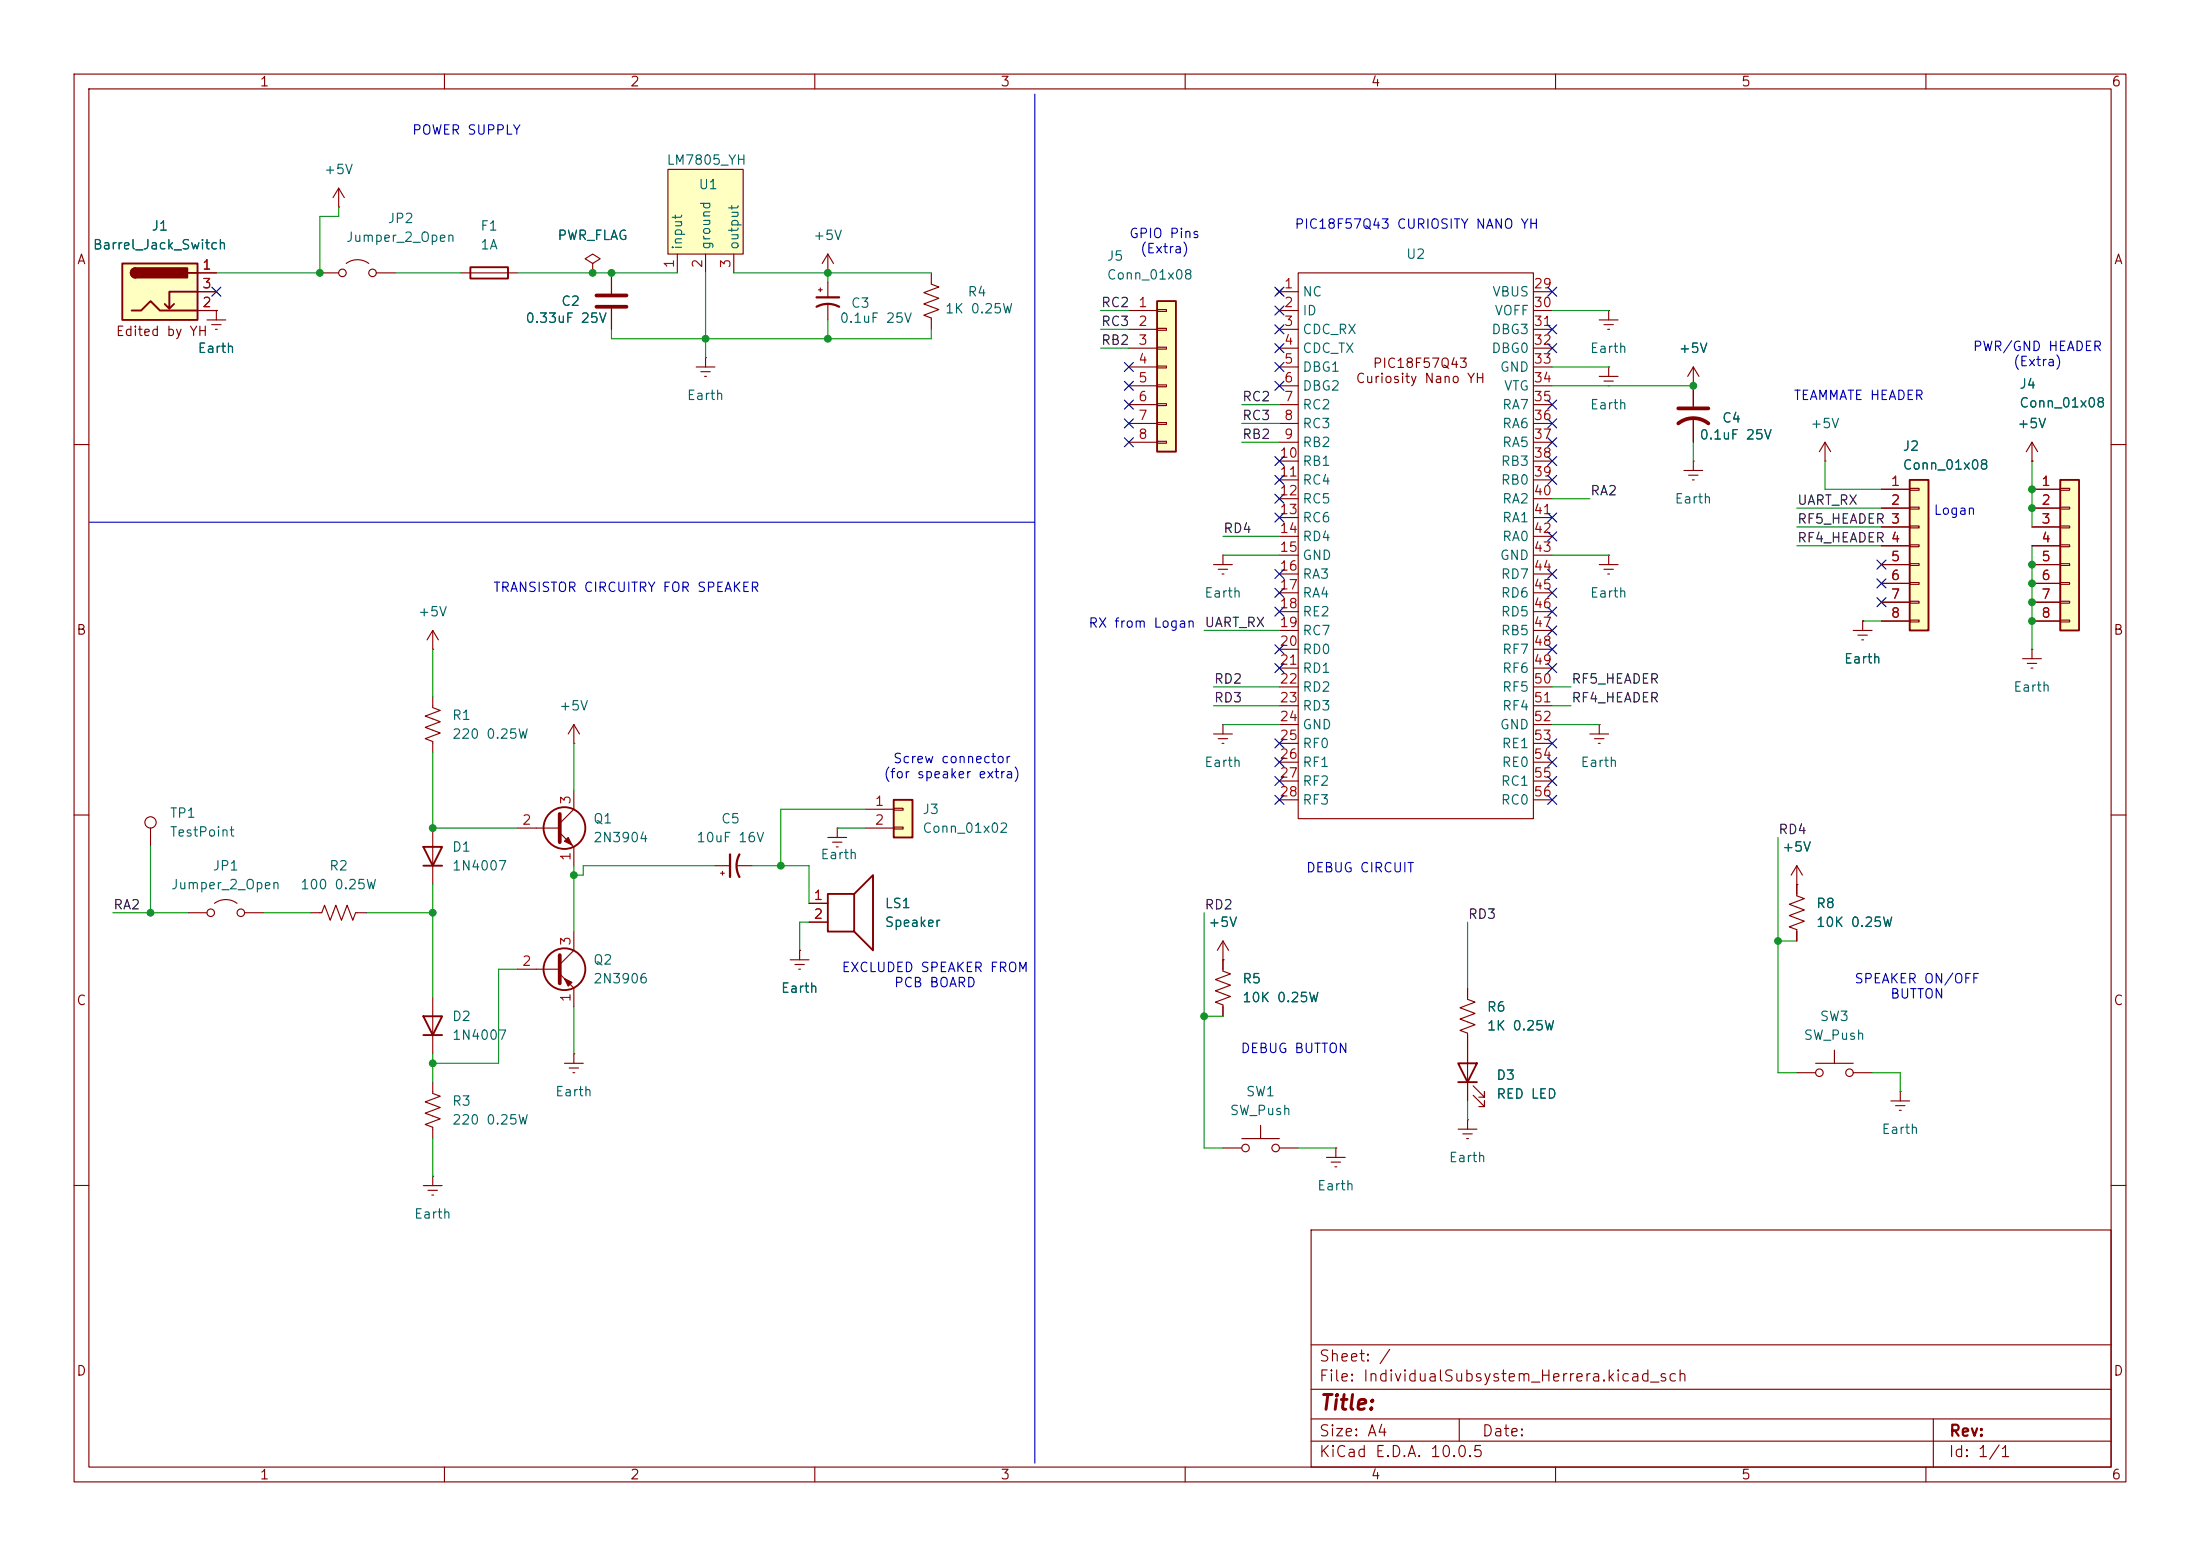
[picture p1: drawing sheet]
<svg xmlns="http://www.w3.org/2000/svg" width="297mm" height="210mm" viewBox="0 0 297 210" stroke-linecap="round" stroke-linejoin="round" font-family="sans-serif">
<g fill="none" stroke="#840000" stroke-width=".15">
<path d="M10 10h277v190h-277zM12 12h273v186h-273zM60 10v2M110 10v2M160 10v2M210 10v2M260 10v2M172.3 39l.8 .8M172.7 39.4h2.6M173.1 39l-.8 .8M175.3 36.8h31.7v73.7h-31.7zM207 39.4h2.5"/>
<path d="M172.7 41.9h2.6M172.7 44.5h2.6M172.7 47h2.6M172.7 49.5h2.6M172.7 52.1h2.6M172.7 54.6h2.6M172.7 57.2h2.6M172.7 59.7h2.6M207 41.9h2.5M207 44.5h2.5M207 47h2.5M207 49.5h2.5"/>
<path d="M207 52.1h2.5M207 54.6h2.5M207 57.2h2.5M207 59.7h2.5M274.3 59.7l-.7 1.3M274.3 59.7l.8 1.3M274.3 59.7v2.5M10 60h2M172.7 62.2h2.6M172.7 64.8h2.6M172.7 67.3h2.6M172.7 69.9h2.6"/>
<path d="M172.7 72.4h2.6M172.7 74.9h2.6M172.7 77.5h2.6M207 62.2h2.5M207 64.8h2.5M207 67.3h2.5M207 69.9h2.5M207 72.4h2.5M207 74.9h2.5M207 77.5h2.5M274.3 62.2h.1M285 60h2"/>
<path d="M172.7 85.1h2.6M172.7 80h2.6M172.7 82.6h2.6M172.7 87.6h2.6M172.7 90.2h2.6M172.7 92.7h2.6M172.7 95.3h2.6M172.7 97.8h2.6M207 85.1h2.5M207 80h2.5M207 82.6h2.5M207 87.6h2.5"/>
<path d="M207 90.2h2.5M207 92.7h2.5M207 95.3h2.5M207 97.8h2.5M250.2 85.1h2.5M250.8 85.7h1.3M251.3 86.4h.3M251.5 83.8h.1M251.5 83.8v1.3M10 110h2M172.7 100.3h2.6M172.7 102.9h2.6"/>
<path d="M172.7 105.4h2.6M172.7 108h2.6M207 100.3h2.5M207 102.9h2.5M207 105.4h2.5M207 108h2.5M285 110h2M58.4 158.8h.1M58.4 146.1v1.5l1 .4-2 .7 2 .8-2 .7 2 .8-2 .8 1 .3v1.6M58.4 158.8v1.2M10 160h2M57.1 160h2.6"/>
<path d="M57.8 160.7h1.3M58.3 161.3h.2M177 166h108v32h-108zM285 160h2M60 198v2M110 198v2M160 198v2M177 194.5h108M177 191.5h108M177 187.5h108M177 181.5h108M197 191.5v3"/>
<path d="M210 198v2M260 198v2M261 191.5v6.5"/>
</g>
<path d="M278.1 64.8h2.6v20.3h-2.6z" fill="#ffffc2"/>
<path d="M278.1 64.8h2.6v20.3h-2.6z" fill="none" stroke="#840000" stroke-width=".25"/>
<g fill="none" stroke="#840000" stroke-width=".15">
<path d="M274.3 66h3.8M274.3 68.6h3.8M274.3 71.1h3.8M274.3 73.7h3.8M274.3 76.2h3.8M274.3 78.7h3.8M278.1 65.9h1.3v.3h-1.3zM278.1 68.5h1.3v.2h-1.3zM278.1 71h1.3v.2h-1.3zM278.1 73.5h1.3v.3h-1.3zM278.1 76.1h1.3v.2h-1.3zM278.1 78.6h1.3v.3h-1.3z"/>
<path d="M274.3 81.3h3.8M274.3 83.8h3.8M278.1 81.2h1.3v.2h-1.3zM278.1 83.7h1.3v.2h-1.3z"/>
</g>
<path d="M257.8 64.8h2.5v20.3h-2.5z" fill="#ffffc2"/>
<path d="M257.8 64.8h2.5v20.3h-2.5z" fill="none" stroke="#840000" stroke-width=".25"/>
<g fill="none" stroke="#840000" stroke-width=".15">
<path d="M27.9 43.2h2.6M28.6 43.8h1.2M29.1 44.5h.2M29.2 41.9h.1M29.2 41.9v1.3M246.4 59.7l-.8 1.3M246.4 59.7l.7 1.3M246.4 59.7v2.5M246.4 62.2h.1M254 66h3.8M254 68.6h3.8M254 71.1h3.8"/>
<path d="M254 73.7h3.8M254 76.2h3.8M254 78.7h3.8M257.8 65.9h1.3v.3h-1.3zM257.8 68.5h1.3v.2h-1.3zM257.8 71h1.3v.2h-1.3zM257.8 73.5h1.3v.3h-1.3zM257.8 76.1h1.3v.2h-1.3zM257.8 78.6h1.3v.3h-1.3zM214.6 99.1h2.6M215.3 99.7h1.2M215.9 97.8h.1"/>
<path d="M215.9 97.8v1.3M254 81.3h3.8M254 83.8h3.8M257.8 81.2h1.3v.2h-1.3zM257.8 83.7h1.3v.2h-1.3zM20.3 111.8v2.5M215.8 100.3h.2M25.4 123.2h2.5M29 121.9a2.54 2.54 0 0 1 3 0M33 123.2h2.6M41.9 123.2h1.5l.4-1 .8 2 .7-2 .8 2 .8-2 .7 2 .4-1h1.5"/>
<circle cx="20.3" cy="111" r=".76"/>
<circle cx="28.4" cy="123.2" r=".51"/>
<circle cx="32.5" cy="123.2" r=".51"/>
</g>
<path d="M16.5 35.6h10.2v7.6h-10.2z" fill="#ffffc2"/>
<g fill="none" stroke="#840000" stroke-width=".25">
<path d="M16.5 35.6h10.2v7.6h-10.2zM18.3 36.2a.64 .64 0 0 0-.6 .6 .64 .64 0 0 0 .6 .7M25.4 36.8h1.3M26.7 39.4h-3.8v2.3l-.7-.7M17.8 41.9h1.2l1.3-1.3 1.3 1.3h5.1M23.5 41l-.6 .7"/>
<circle cx="76.2" cy="130.8" r="2.82"/>
</g>
<g fill="#840000" stroke="#840000" stroke-width=".25">
<path d="M17.8 36.4l.5-.2v1.3a.63 .63 0 0 1-.6-.4 .63 .63 0 0 1 .1-.7z"/>
<path d="M18.3 36.2h7v1.3h-7z"/>
</g>
<g fill="none" stroke="#840000" stroke-width=".15">
<path d="M26.7 36.8h2.5M26.7 39.4h2.5M110.5 39.1h.5M110.7 38.9v.5M111.8 36.8h.1M111.8 34.3l-.8 1.3M111.8 34.3l.7 1.3M111.8 34.3v2.5M111.8 38.1v2M125.7 36.8v1.6l1 .3-2 .8 2 .8-2 .7 2 .8-2 .7 1 .4v1.6M26.7 41.9h2.5M111.8 41.1v2.1"/>
<path d="M215.9 76.2h2.5M216.5 76.8h1.3M217 77.5h.3M217.2 74.9h.1M217.2 74.9v1.3M69.8 130.8h5.8M75.6 131.4l1.9 2v2.5M77.5 125.7v2.6l-1.9 1.9"/>
</g>
<path d="M75.6 128.9v3.8" fill="none" stroke="#840000" stroke-width=".51"/>
<path d="M76.2 132.1l1 .5-.5 .5z" fill="#840000" stroke="#840000" stroke-width=".15"/>
<path d="M110.2 41.4a3.2 3.2 0 0 1 3.1 0M110.2 40.1h3.1" fill="none" stroke="#840000" stroke-width=".3"/>
<path d="M90.2 22.9h10.1v11.4h-10.1z" fill="#ffffc2"/>
<g fill="none" stroke="#840000" stroke-width=".15">
<path d="M43.2 36.8h2.5M45.7 27.9h.1M45.7 25.4l-.7 1.3M45.7 25.4l.8 1.3M45.7 25.4v2.5M46.7 35.6a2.54 2.54 0 0 1 3.1 0M50.8 36.8h2.5M62.2 36.8h7.6M80 35.6l1-.7-1-.6-1 .6 1 .7v1.2M80 36.8h.1M82.5 36.8v2.8M90.2 22.9h10.1v11.4h-10.1z"/>
<path d="M91.4 34.3v2.5M95.2 34.3v2.5M99.1 34.3v2.5M82.5 41.7v2.8M94 49.5h2.5M94.6 50.2h1.3M95.1 50.8h.3M95.2 48.3h.1M95.2 48.3v1.2M215.9 50.8h2.5M216.5 51.4h1.3M217 52.1h.3"/>
<path d="M217.2 49.5h.1M217.2 49.5v1.3M228.6 52.1h.1M228.6 49.5v5.4M228.6 56.4v3.3M228.6 49.5l-.8 1.3M228.6 49.5l.8 1.3M227.3 63.5h2.6M228 64.1h1.2M228.5 64.8h.2M228.6 62.2h.1M228.6 62.2v1.3"/>
<path d="M163.8 99.1h2.6M164.5 99.7h1.2M165.1 97.8h.1M165.1 97.8v1.3M273 88.9h2.6M273.7 89.5h1.3M274.2 90.2h.2M274.3 87.6h.1M274.3 87.6v1.3M111.8 113h2.5M112.4 113.7h1.3M112.9 114.3h.3"/>
<path d="M113 111.8h.1M113 111.8v1.2M165 100.3h.2M242.6 119.4h.1M242.6 116.8l-.8 1.3M242.6 116.8l.7 1.3M242.6 116.8v2.6M165.1 129.5h.1M165.1 127v4.1l1 .3-2 .8 2 .8-2 .7 2 .8-2 .8 1 .3v1.6M165.1 127l-.8 1.3M165.1 127l.8 1.3M198.1 133.4v1.5l1 .4-2 .7 2 .8-2 .7 2 .8-2 .8 1 .3v9.2"/>
<path d="M196.8 152.4h2.6M197.5 153h1.3M198 153.7h.2M198.1 151.1h.1M198.1 151.1v1.3M198.9 147.8l1.5 1.6v-.8v.8h-.8M198.9 146.6l1.5 1.5v-.8v.8h-.8M242.6 144.8h2.5M245.1 143.5h5.1M247.6 141.7v1.8M250.2 144.8h2.5M255.3 148.6h2.5"/>
<path d="M255.9 149.2h1.3M256.4 149.9h.3M256.5 147.3h.1M256.5 147.3v1.3"/>
<circle cx="46.2" cy="36.8" r=".51"/>
<circle cx="50.3" cy="36.8" r=".51"/>
<circle cx="245.6" cy="144.8" r=".51"/>
<circle cx="249.7" cy="144.8" r=".51"/>
</g>
<path d="M80.5 39.9h4.1M80.5 41.4h4.1M226.6 57.2a3.3 3.3 0 0 1 4 0M226.6 55.1h4" fill="none" stroke="#840000" stroke-width=".51"/>
<path d="M63.5 36.1h5.1v1.5h-5.1zM196.8 143.5h2.6l-1.3 2.6zM196.8 146.1h2.6" fill="none" stroke="#840000" stroke-width=".25"/>
<path d="M120.6 108h2.6v5h-2.6z" fill="#ffffc2"/>
<path d="M120.6 108h2.6v5h-2.6zM111.8 120.7h3.5v5h-3.5zM115.3 120.7l2.6-2.6v10.2l-2.6-2.6" fill="none" stroke="#840000" stroke-width=".25"/>
<g fill="none" stroke="#840000" stroke-width=".15">
<path d="M96.5 116.8h2.1M97.3 117.9h.5M97.5 117.6v.5M99.6 116.8h2M116.8 109.2h3.8M116.8 111.8h3.8M120.6 109.1h1.3v.2h-1.3zM120.6 111.6h1.3v.3h-1.3zM242.6 119.4v1.5l1 .4-2 .7 2 .8-2 .8 2 .7-2 .8 1 .4v1.5M106.7 129.5h2.5M107.3 130.2h1.3M107.8 130.8h.3"/>
<path d="M107.9 128.3h.1M107.9 128.3v1.2M109.2 121.9h2.6M109.2 124.5h2.6M165.1 154.9h2.5M167.6 153.7h5.1M170.2 151.9v1.8M172.7 154.9h2.6M179.1 156.2h2.5M179.7 156.8h1.3M180.2 157.5h.3M180.3 154.9h.1"/>
<path d="M180.3 154.9v1.3"/>
<circle cx="168.1" cy="154.9" r=".51"/>
<circle cx="172.2" cy="154.9" r=".51"/>
</g>
<path d="M98.6 115.3v3.1M99.8 115.3a3.2 3.2 0 0 0 0 3.1" fill="none" stroke="#840000" stroke-width=".3"/>
<path d="M156.2 40.6h2.5v20.4h-2.5z" fill="#ffffc2"/>
<g fill="none" stroke="#840000" stroke-width=".25">
<path d="M156.2 40.6h2.5v20.4h-2.5zM57.1 114.3h2.6l-1.3 2.5zM57.1 116.8h2.6M57.1 137.2h2.6l-1.3 2.5zM57.1 139.7h2.6"/>
<circle cx="76.2" cy="111.8" r="2.82"/>
</g>
<g fill="none" stroke="#840000" stroke-width=".15">
<path d="M26.7 36.8h2.5M26.7 39.4h2.5M80 36.8h.1M82.5 36.8v2.8M26.7 41.9h2.5M29.2 41.9h.1M82.5 41.7v2.8M152.4 41.9h3.8M152.4 44.5h3.8M152.4 47h3.8M152.4 49.5h3.8M152.4 52.1h3.8"/>
<path d="M152.4 54.6h3.8M152.4 57.2h3.8M152.4 59.7h3.8M156.2 41.8h1.3v.2h-1.3zM156.2 44.3h1.3v.3h-1.3zM156.2 46.9h1.3v.2h-1.3zM156.2 49.4h1.3v.3h-1.3zM156.2 51.9h1.3v.3h-1.3zM156.2 54.5h1.3v.2h-1.3zM156.2 57h1.3v.3h-1.3zM156.2 59.6h1.3v.2h-1.3zM215.9 43.2h2.5"/>
<path d="M216.5 43.8h1.3M217 44.5h.3M217.2 41.9h.1M217.2 41.9v1.3M228.6 52.1h.1M228.6 52.1v2.8M228.6 56.4v3.3M163.8 76.2h2.6M164.5 76.8h1.2M165 77.5h.2M165.1 74.9h.1M165.1 74.9v1.3"/>
<path d="M254 76.2h3.8M254 66h3.8M254 68.6h3.8M254 71.1h3.8M254 73.7h3.8M254 78.7h3.8M274.3 62.2h.1M274.3 76.2h3.8M274.3 66h3.8M274.3 68.6h3.8M274.3 71.1h3.8M274.3 73.7h3.8"/>
<path d="M274.3 78.7h3.8M58.4 87.6h.1M58.4 94v1.5l1 .4-2 .7 2 .8-2 .8 2 .7-2 .8 1 .4v1.5M58.4 85.1v2.5M58.4 85.1l-.7 1.3M58.4 85.1l.8 1.3M77.5 97.8v2.5M77.5 97.8l-.8 1.3M77.5 97.8l.7 1.3M251.5 83.8h.1M254 81.3h3.8M254 83.8h3.8"/>
<path d="M274.3 81.3h3.8M274.3 83.8h3.8M58.4 111.8v7.6M69.8 111.8h5.8M75.6 112.4l1.9 1.9v2.5M77.5 100.3h.1M77.5 106.7v2.5l-1.9 1.9M242.6 119.4h.1M242.6 119.4v1.3M58.4 134.6v7.6M107.9 128.3h.1M109.2 121.9h2.6"/>
<path d="M109.2 124.5h2.6M165.1 129.5h.1M165.1 129.5v1.3M165.1 135.9v1.3M198.1 133.4v1.2M198.1 139.7v3.8M242.6 125.7v1.3M76.2 143.5h2.5M76.8 144.1h1.3M77.3 144.8h.3M77.5 142.2h.1M77.5 142.2v1.3"/>
<path d="M198.1 146.1v2.5"/>
</g>
<path d="M75.6 109.9v3.8" fill="none" stroke="#840000" stroke-width=".51"/>
<path d="M76.7 113l.5 1-1-.5z" fill="#840000" stroke="#840000" stroke-width=".15"/>
<path d="M139.7 12.7v184.8M12.1 70.5h127.6" fill="none" stroke="#0000c2" stroke-width=".15"/>
<g fill="none" stroke="#009600" stroke-width=".15">
<path d="M45.7 27.9v1.3h-2.5v7.6h-14M53.3 36.8h8.9M69.8 36.8h21.6M95.2 36.8v11.5M99.1 36.8h26.6M111.8 36.8v1.3M82.5 44.5v1.2h43.2v-1.2M111.8 43.2v2.5M148.6 47h3.8M148.6 41.9h3.8M148.6 44.5h3.8M167.6 54.6h5.1"/>
<path d="M167.6 59.7h5.1M167.6 57.2h5.1M209.5 52.1h19.1M209.5 41.9h7.7M209.5 49.5h7.7M228.6 59.7v2.5M165.1 74.9h7.6M165.1 72.4h7.6M209.5 74.9h7.7M209.5 67.3h5.1M242.6 68.6h11.4M242.6 73.7h11.4"/>
<path d="M242.6 71.1h11.4M246.4 62.2v3.8h7.6M274.3 62.2v8.9M274.3 73.7v13.9M58.4 87.6v6.4M162.6 85.1h10.1M163.8 92.7h8.9M163.8 95.3h8.9M165.1 97.8h7.6M209.5 92.7h2.6M209.5 95.3h2.6M209.5 97.8h6.4"/>
<path d="M251.5 83.8h2.5M20.3 114.3v8.9M58.4 101.6v10.2h11.4M58.4 119.4v15.2M77.5 100.3v6.4M77.5 116.8v8.9M96.5 116.8h-17.8v1.3h-1.2M101.6 116.8h7.6v5.1M113 111.8h3.8M116.8 109.2h-11.4v7.6M240 113v31.8h2.6M15.2 123.2h10.2"/>
<path d="M35.6 123.2h6.3M49.5 123.2h8.9M69.8 130.8h-2.5v12.7h-8.9M77.5 135.9v6.3M109.2 124.5h-1.3v3.8M162.6 123.2v31.7h2.5M162.6 137.2h2.5M198.1 124.5v8.9M240 127h2.6M58.4 142.2v3.9M58.4 153.7v5.1M175.3 154.9h5"/>
<path d="M198.1 148.6v2.5M252.7 144.8h3.8v2.5"/>
</g>
<g fill="none" stroke="#000084" stroke-width=".15">
<path d="M28.6 38.8l1.2 1.2M29.8 38.8l-1.2 1.2M172.1 38.8l1.2 1.2M173.3 38.8l-1.2 1.2M208.9 38.8l1.3 1.2M210.2 38.8l-1.3 1.2M151.8 51.5l1.2 1.2M151.8 48.9l1.2 1.2M151.8 54l1.2 1.2M151.8 56.5l1.2 1.3M151.8 59.1l1.2 1.2M153 51.5l-1.2 1.2"/>
<path d="M153 48.9l-1.2 1.2M153 54l-1.2 1.2M153 56.5l-1.2 1.3M153 59.1l-1.2 1.2M172.1 48.9l1.2 1.2M172.1 51.5l1.2 1.2M172.1 43.8l1.2 1.3M172.1 41.3l1.2 1.2M172.1 46.4l1.2 1.2M173.3 48.9l-1.2 1.2M173.3 51.5l-1.2 1.2M173.3 43.8l-1.2 1.3"/>
<path d="M173.3 41.3l-1.2 1.2M173.3 46.4l-1.2 1.2M208.9 54l1.3 1.2M208.9 59.1l1.3 1.2M208.9 56.5l1.3 1.3M208.9 43.8l1.3 1.3M208.9 46.4l1.3 1.2M210.2 54l-1.3 1.2M210.2 59.1l-1.3 1.2M210.2 56.5l-1.3 1.3M210.2 43.8l-1.3 1.3M210.2 46.4l-1.3 1.2"/>
<path d="M172.1 66.7l1.2 1.2M172.1 69.2l1.2 1.3M172.1 64.2l1.2 1.2M172.1 76.9l1.2 1.2M172.1 61.6l1.2 1.2M172.1 79.4l1.2 1.2M173.3 66.7l-1.2 1.2M173.3 69.2l-1.2 1.3M173.3 64.2l-1.2 1.2M173.3 76.9l-1.2 1.2M173.3 61.6l-1.2 1.2M173.3 79.4l-1.2 1.2"/>
<path d="M208.9 61.6l1.3 1.2M208.9 64.2l1.3 1.2M208.9 69.2l1.3 1.3M208.9 71.8l1.3 1.2M208.9 79.4l1.3 1.2M208.9 76.9l1.3 1.2M210.2 61.6l-1.3 1.2M210.2 64.2l-1.3 1.2M210.2 69.2l-1.3 1.3M210.2 71.8l-1.3 1.2M210.2 79.4l-1.3 1.2M210.2 76.9l-1.3 1.2"/>
<path d="M253.4 75.6l1.2 1.2M253.4 78.1l1.2 1.2M254.6 75.6l-1.2 1.2M254.6 78.1l-1.2 1.2M172.1 81.9l1.2 1.3M172.1 99.7l1.2 1.2M172.1 87l1.2 1.2M172.1 89.6l1.2 1.2M173.3 81.9l-1.2 1.3M173.3 99.7l-1.2 1.2M173.3 87l-1.2 1.2M173.3 89.6l-1.2 1.2"/>
<path d="M208.9 99.7l1.3 1.2M208.9 89.6l1.3 1.2M208.9 87l1.3 1.2M208.9 84.5l1.3 1.2M208.9 81.9l1.3 1.3M210.2 99.7l-1.3 1.2M210.2 89.6l-1.3 1.2M210.2 87l-1.3 1.2M210.2 84.5l-1.3 1.2M210.2 81.9l-1.3 1.3M253.4 80.7l1.2 1.2M254.6 80.7l-1.2 1.2"/>
<path d="M172.1 107.3l1.2 1.3M172.1 102.3l1.2 1.2M172.1 104.8l1.2 1.2M173.3 107.3l-1.2 1.3M173.3 102.3l-1.2 1.2M173.3 104.8l-1.2 1.2M208.9 102.3l1.3 1.2M208.9 104.8l1.3 1.2M208.9 107.3l1.3 1.3M210.2 102.3l-1.3 1.2M210.2 104.8l-1.3 1.2M210.2 107.3l-1.3 1.3"/>
</g>
<g fill="#009600" stroke="#009600" stroke-width=".14">
<circle cx="274.3" cy="66" r=".46"/>
<circle cx="274.3" cy="68.6" r=".46"/>
<circle cx="274.3" cy="78.7" r=".46"/>
<circle cx="274.3" cy="76.2" r=".46"/>
<circle cx="228.6" cy="52.1" r=".46"/>
<circle cx="274.3" cy="81.3" r=".46"/>
<circle cx="274.3" cy="83.8" r=".46"/>
<circle cx="240" cy="127" r=".46"/>
<circle cx="105.4" cy="116.8" r=".46"/>
<circle cx="77.5" cy="118.1" r=".46"/>
<circle cx="58.4" cy="111.8" r=".46"/>
<circle cx="58.4" cy="123.2" r=".46"/>
<circle cx="58.4" cy="143.5" r=".46"/>
<circle cx="20.3" cy="123.2" r=".46"/>
<circle cx="43.2" cy="36.8" r=".46"/>
<circle cx="111.8" cy="36.8" r=".46"/>
<circle cx="95.2" cy="45.7" r=".46"/>
<circle cx="111.8" cy="45.7" r=".46"/>
<circle cx="80" cy="36.8" r=".46"/>
<circle cx="82.5" cy="36.8" r=".46"/>
<circle cx="162.6" cy="137.2" r=".46"/>
</g>
<text font-size="2" fill="#840000" x="178" y="190.8">Title:</text>
<g font-size="1.5" fill="#840000">
<text x="178" y="184.1">Sheet: /</text>
<text x="178" y="186.8">File: IndividualSubsystem_Herrera.kicad_sch</text>
<text x="178" y="197">KiCad E.D.A. 10.0.5</text>
<text x="178" y="194.2">Size: A4</text>
<text x="200" y="194.2">Date:</text>
<text x="263" y="197">Id: 1/1</text>
<text x="263" y="194.2">Rev:</text>
</g>
<g font-size="1.3" fill="#840000">
<text x="35" y="12">1</text>
<text x="85" y="12">2</text>
<text x="135" y="12">3</text>
<text x="185" y="12">4</text>
<text x="235" y="12">5</text>
<text x="285" y="12">6</text>
<text x="10.3" y="36">A</text>
<text x="285.3" y="36">A</text>
<text x="15.5" y="45.7">Edited by YH</text>
<text x="182.9" y="52">Curiosity Nano YH</text>
<text x="185.2" y="50">PIC18F57Q43</text>
<text x="10.2" y="86">B</text>
<text x="285.2" y="86">B</text>
<text x="10.2" y="136">C</text>
<text x="285.2" y="136">C</text>
<text x="10.2" y="186">D</text>
<text x="285.2" y="186">D</text>
<text x="35" y="200">1</text>
<text x="85" y="200">2</text>
<text x="135" y="200">3</text>
<text x="185" y="200">4</text>
<text x="235" y="200">5</text>
<text x="285" y="200">6</text>
</g>
<g font-size="1.3" fill="#006464">
<text x="43.7" y="23.8">+5V</text>
<text x="89.9" y="22.6">LM7805_YH</text>
<text x="94.2" y="25.9">U1</text>
<text x="12.5" y="34">Barrel_Jack_Switch</text>
<text x="20.4" y="31.4">J1</text>
<text x="46.6" y="33">Jumper_2_Open</text>
<text x="52.3" y="30.4">JP2</text>
<text x="64.8" y="31.4">F1</text>
<text x="64.8" y="34">1A</text>
<text x="75.2" y="32.7">PWR_FLAG</text>
<text x="92.4" y="33.8" transform="rotate(-90 92.4 33.8)">input</text>
<text x="96.2" y="33.8" transform="rotate(-90 96.2 33.8)">ground</text>
<text x="100" y="33.8" transform="rotate(-90 100 33.8)">output</text>
<text x="109.7" y="32.7">+5V</text>
<text x="149.3" y="35.5">J5</text>
<text x="189.7" y="35.3">U2</text>
<text x="75.7" y="41.6">C2</text>
<text x="114.8" y="41.9">C3</text>
<text x="130.5" y="40.3">R4</text>
<text x="149.3" y="38">Conn_01x08</text>
<text x="175.7" y="40.3">NC</text>
<text x="201.4" y="40.3">VBUS</text>
<text x="26.6" y="48">Earth</text>
<text x="70.9" y="43.9">0.33uF 25V</text>
<text x="113.3" y="43.9">0.1uF 25V</text>
<text x="127.5" y="42.6">1K 0.25W</text>
<text x="175.7" y="42.9">ID</text>
<text x="175.7" y="45.4">CDC_RX</text>
<text x="175.7" y="48">CDC_TX</text>
<text x="201.3" y="45.4">DBG3</text>
<text x="201.3" y="48">DBG0</text>
<text x="201.7" y="42.9">VOFF</text>
<text x="214.6" y="48">Earth</text>
<text x="226.5" y="48">+5V</text>
<text x="175.7" y="50.5">DBG1</text>
<text x="175.7" y="53">DBG2</text>
<text x="202.4" y="50.5">GND</text>
<text x="202.9" y="53">VTG</text>
<text x="272.5" y="52.8">J4</text>
<text x="92.6" y="54.3">Earth</text>
<text x="175.7" y="55.6">RC2</text>
<text x="175.7" y="58.1">RC3</text>
<text x="202.7" y="55.6">RA7</text>
<text x="202.7" y="58.1">RA6</text>
<text x="214.6" y="55.6">Earth</text>
<text x="229.3" y="59.6">0.1uF 25V</text>
<text x="232.4" y="57.4">C4</text>
<text x="244.3" y="58.1">+5V</text>
<text x="272.3" y="58.1">+5V</text>
<text x="272.5" y="55.3">Conn_01x08</text>
<text x="175.7" y="60.7">RB2</text>
<text x="175.7" y="63.2">RB1</text>
<text x="175.7" y="65.7">RC4</text>
<text x="202.5" y="63.2">RB3</text>
<text x="202.5" y="65.7">RB0</text>
<text x="202.7" y="60.7">RA5</text>
<text x="256.8" y="61.2">J2</text>
<text x="256.8" y="63.7">Conn_01x08</text>
<text x="175.7" y="68.3">RC5</text>
<text x="175.7" y="70.8">RC6</text>
<text x="202.7" y="68.3">RA2</text>
<text x="202.7" y="70.8">RA1</text>
<text x="226" y="68.3">Earth</text>
<text x="175.7" y="73.4">RD4</text>
<text x="175.7" y="75.9">GND</text>
<text x="202.4" y="75.9">GND</text>
<text x="202.7" y="73.4">RA0</text>
<text x="56.4" y="83.5">+5V</text>
<text x="162.5" y="81">Earth</text>
<text x="175.7" y="78.4">RA3</text>
<text x="175.7" y="81">RA4</text>
<text x="175.7" y="83.5">RE2</text>
<text x="202.5" y="78.4">RD7</text>
<text x="202.5" y="81">RD6</text>
<text x="202.5" y="83.5">RD5</text>
<text x="214.6" y="81">Earth</text>
<text x="175.7" y="86.1">RC7</text>
<text x="175.7" y="88.6">RD0</text>
<text x="202.5" y="86.1">RB5</text>
<text x="202.7" y="88.6">RF7</text>
<text x="248.9" y="89.9">Earth</text>
<text x="175.7" y="91.1">RD1</text>
<text x="175.7" y="93.7">RD2</text>
<text x="202.7" y="91.1">RF6</text>
<text x="202.7" y="93.7">RF5</text>
<text x="271.7" y="93.7">Earth</text>
<text x="60.9" y="97.5">R1</text>
<text x="60.9" y="100">220 0.25W</text>
<text x="75.4" y="96.2">+5V</text>
<text x="175.7" y="96.2">RD3</text>
<text x="175.7" y="98.8">GND</text>
<text x="175.7" y="101.3">RF0</text>
<text x="202.4" y="98.8">GND</text>
<text x="202.6" y="101.3">RE1</text>
<text x="202.7" y="96.2">RF4</text>
<text x="162.5" y="103.8">Earth</text>
<text x="175.7" y="103.8">RF1</text>
<text x="175.7" y="106.4">RF2</text>
<text x="202.5" y="106.4">RC1</text>
<text x="202.6" y="103.8">RE0</text>
<text x="213.3" y="103.8">Earth</text>
<text x="22.8" y="110.7">TP1</text>
<text x="22.8" y="113.2">TestPoint</text>
<text x="80" y="111.5">Q1</text>
<text x="80" y="114">2N3904</text>
<text x="93.9" y="114">10uF 16V</text>
<text x="97.3" y="111.5">C5</text>
<text x="124.4" y="110.2">J3</text>
<text x="124.4" y="112.7">Conn_01x02</text>
<text x="175.7" y="108.9">RF3</text>
<text x="202.5" y="108.9">RC0</text>
<text x="28.6" y="117.8">JP1</text>
<text x="44.4" y="117.8">R2</text>
<text x="60.9" y="115.3">D1</text>
<text x="60.9" y="117.8">1N4007</text>
<text x="110.7" y="116.3">Earth</text>
<text x="240.5" y="115.3">+5V</text>
<text x="23" y="120.3">Jumper_2_Open</text>
<text x="40.5" y="120.3">100 0.25W</text>
<text x="119.4" y="122.9">LS1</text>
<text x="119.4" y="125.4">Speaker</text>
<text x="163" y="125.4">+5V</text>
<text x="245.1" y="122.9">R8</text>
<text x="245.1" y="125.4">10K 0.25W</text>
<text x="80" y="130.5">Q2</text>
<text x="80" y="133">2N3906</text>
<text x="105.3" y="134.3">Earth</text>
<text x="167.6" y="133">R5</text>
<text x="167.6" y="135.6">10K 0.25W</text>
<text x="200.6" y="136.9">R6</text>
<text x="60.9" y="138.1">D2</text>
<text x="60.9" y="140.7">1N4007</text>
<text x="200.6" y="139.4">1K 0.25W</text>
<text x="243.4" y="140.7">SW_Push</text>
<text x="245.6" y="138.1">SW3</text>
<text x="60.9" y="149.6">R3</text>
<text x="74.9" y="148.3">Earth</text>
<text x="168.1" y="148.3">SW1</text>
<text x="201.9" y="146.1">D3</text>
<text x="201.9" y="148.6">RED LED</text>
<text x="60.9" y="152.1">220 0.25W</text>
<text x="165.9" y="150.8">SW_Push</text>
<text x="253.9" y="153.4">Earth</text>
<text x="177.7" y="161">Earth</text>
<text x="195.5" y="157.2">Earth</text>
<text x="55.8" y="164.8">Earth</text>
</g>
<g font-size="1.3" fill="#0000c2">
<text x="55.5" y="18.5">POWER SUPPLY</text>
<text x="152.4" y="32.5">GPIO Pins</text>
<text x="153.8" y="34.5">(Extra)</text>
<text x="174.7" y="31.2">PIC18F57Q43 CURIOSITY NANO YH</text>
<text x="266.2" y="47.7">PWR/GND HEADER</text>
<text x="271.7" y="49.7">(Extra)</text>
<text x="242.1" y="54.3">TEAMMATE HEADER</text>
<text x="261" y="69.8">Logan</text>
<text x="66.5" y="80.2">TRANSISTOR CIRCUITRY FOR SPEAKER</text>
<text x="146.9" y="85">RX from Logan</text>
<text x="119.2" y="105.4">(for speaker extra)</text>
<text x="120.5" y="103.3">Screw connector</text>
<text x="176.2" y="118.1">DEBUG CIRCUIT</text>
<text x="113.5" y="131.5">EXCLUDED SPEAKER FROM</text>
<text x="120.6" y="133.6">PCB BOARD</text>
<text x="250.3" y="133">SPEAKER ON/OFF</text>
<text x="255.1" y="135.1">BUTTON</text>
<text x="167.4" y="142.4">DEBUG BUTTON</text>
</g>
<g font-size="1.3" fill="#a90000">
<text x="27.2" y="36.7">1</text>
<text x="27.2" y="41.8">2</text>
<text x="27.2" y="39.2">3</text>
<text x="91.3" y="36.3" transform="rotate(-90 91.3 36.3)">1</text>
<text x="95.1" y="36.3" transform="rotate(-90 95.1 36.3)">2</text>
<text x="98.9" y="36.3" transform="rotate(-90 98.9 36.3)">3</text>
<text x="153.6" y="41.8">1</text>
<text x="173.3" y="39.2">1</text>
<text x="173.3" y="41.8">2</text>
<text x="206.9" y="39.2">29</text>
<text x="206.9" y="41.8">30</text>
<text x="153.6" y="44.3">2</text>
<text x="153.6" y="46.9">3</text>
<text x="173.3" y="44.3">3</text>
<text x="173.3" y="46.9">4</text>
<text x="206.9" y="44.3">31</text>
<text x="206.9" y="46.9">32</text>
<text x="153.6" y="49.4">4</text>
<text x="153.6" y="51.9">5</text>
<text x="173.3" y="49.4">5</text>
<text x="173.3" y="51.9">6</text>
<text x="206.9" y="49.4">33</text>
<text x="206.9" y="51.9">34</text>
<text x="153.6" y="54.5">6</text>
<text x="153.6" y="57">7</text>
<text x="153.6" y="59.6">8</text>
<text x="173.3" y="54.5">7</text>
<text x="173.3" y="57">8</text>
<text x="173.3" y="59.6">9</text>
<text x="206.9" y="54.5">35</text>
<text x="206.9" y="57">36</text>
<text x="206.9" y="59.6">37</text>
<text x="172.7" y="62.1">10</text>
<text x="172.7" y="64.6">11</text>
<text x="206.9" y="62.1">38</text>
<text x="206.9" y="64.6">39</text>
<text x="255.2" y="65.9">1</text>
<text x="275.5" y="65.9">1</text>
<text x="172.7" y="67.2">12</text>
<text x="172.7" y="69.7">13</text>
<text x="206.9" y="67.2">40</text>
<text x="206.9" y="69.7">41</text>
<text x="255.2" y="68.4">2</text>
<text x="255.2" y="71">3</text>
<text x="275.5" y="68.4">2</text>
<text x="275.5" y="71">3</text>
<text x="172.7" y="72.3">14</text>
<text x="172.7" y="74.8">15</text>
<text x="172.7" y="77.3">16</text>
<text x="206.9" y="72.3">42</text>
<text x="206.9" y="74.8">43</text>
<text x="206.9" y="77.3">44</text>
<text x="255.2" y="76.1">5</text>
<text x="255.2" y="73.5">4</text>
<text x="275.5" y="73.5">4</text>
<text x="275.5" y="76.1">5</text>
<text x="172.7" y="79.9">17</text>
<text x="172.7" y="82.4">18</text>
<text x="206.9" y="79.9">45</text>
<text x="206.9" y="82.4">46</text>
<text x="255.2" y="78.6">6</text>
<text x="255.2" y="81.1">7</text>
<text x="255.2" y="83.7">8</text>
<text x="275.5" y="78.6">6</text>
<text x="275.5" y="81.1">7</text>
<text x="275.5" y="83.7">8</text>
<text x="172.7" y="85">19</text>
<text x="172.7" y="87.5">20</text>
<text x="206.9" y="85">47</text>
<text x="206.9" y="87.5">48</text>
<text x="172.7" y="90">21</text>
<text x="172.7" y="92.6">22</text>
<text x="172.7" y="95.1">23</text>
<text x="206.9" y="90">49</text>
<text x="206.9" y="92.6">50</text>
<text x="206.9" y="95.1">51</text>
<text x="172.7" y="97.7">24</text>
<text x="172.7" y="100.2">25</text>
<text x="206.9" y="97.7">52</text>
<text x="206.9" y="100.2">53</text>
<text x="172.7" y="102.7">26</text>
<text x="172.7" y="105.3">27</text>
<text x="172.7" y="107.8">28</text>
<text x="206.9" y="102.7">54</text>
<text x="206.9" y="105.3">55</text>
<text x="206.9" y="107.8">56</text>
<text x="70.4" y="111.6">2</text>
<text x="77.3" y="108.7" transform="rotate(-90 77.3 108.7)">3</text>
<text x="118" y="109.1">1</text>
<text x="118" y="111.6">2</text>
<text x="77.3" y="116.3" transform="rotate(-90 77.3 116.3)">1</text>
<text x="109.8" y="121.8">1</text>
<text x="109.8" y="124.3">2</text>
<text x="70.4" y="130.7">2</text>
<text x="77.3" y="127.7" transform="rotate(-90 77.3 127.7)">3</text>
<text x="77.3" y="135.4" transform="rotate(-90 77.3 135.4)">1</text>
</g>
<g font-size="1.3" fill="#0f0f0f">
<text x="148.6" y="41.8">RC2</text>
<text x="148.6" y="44.3">RC3</text>
<text x="148.6" y="46.9">RB2</text>
<text x="167.6" y="59.6">RB2</text>
<text x="167.6" y="57">RC3</text>
<text x="167.6" y="54.5">RC2</text>
<text x="214.6" y="67.2">RA2</text>
<text x="242.5" y="71">RF5_HEADER 3</text>
<text x="242.5" y="68.5">UART_RX</text>
<text x="165.1" y="72.3">RD4</text>
<text x="242.5" y="73.5">RF4_HEADER 4</text>
<text x="162.5" y="85">UART_RX</text>
<text x="163.8" y="92.6">RD2</text>
<text x="163.8" y="95.1">RD3</text>
<text x="212.1" y="92.6">RF5_HEADER</text>
<text x="212.1" y="95.1">RF4_HEADER</text>
<text x="240" y="112.9">RD4</text>
<text x="15.2" y="123.1">RA2</text>
<text x="162.5" y="123.1">RD2</text>
<text x="198.1" y="124.3">RD3</text>
</g>
</svg>
